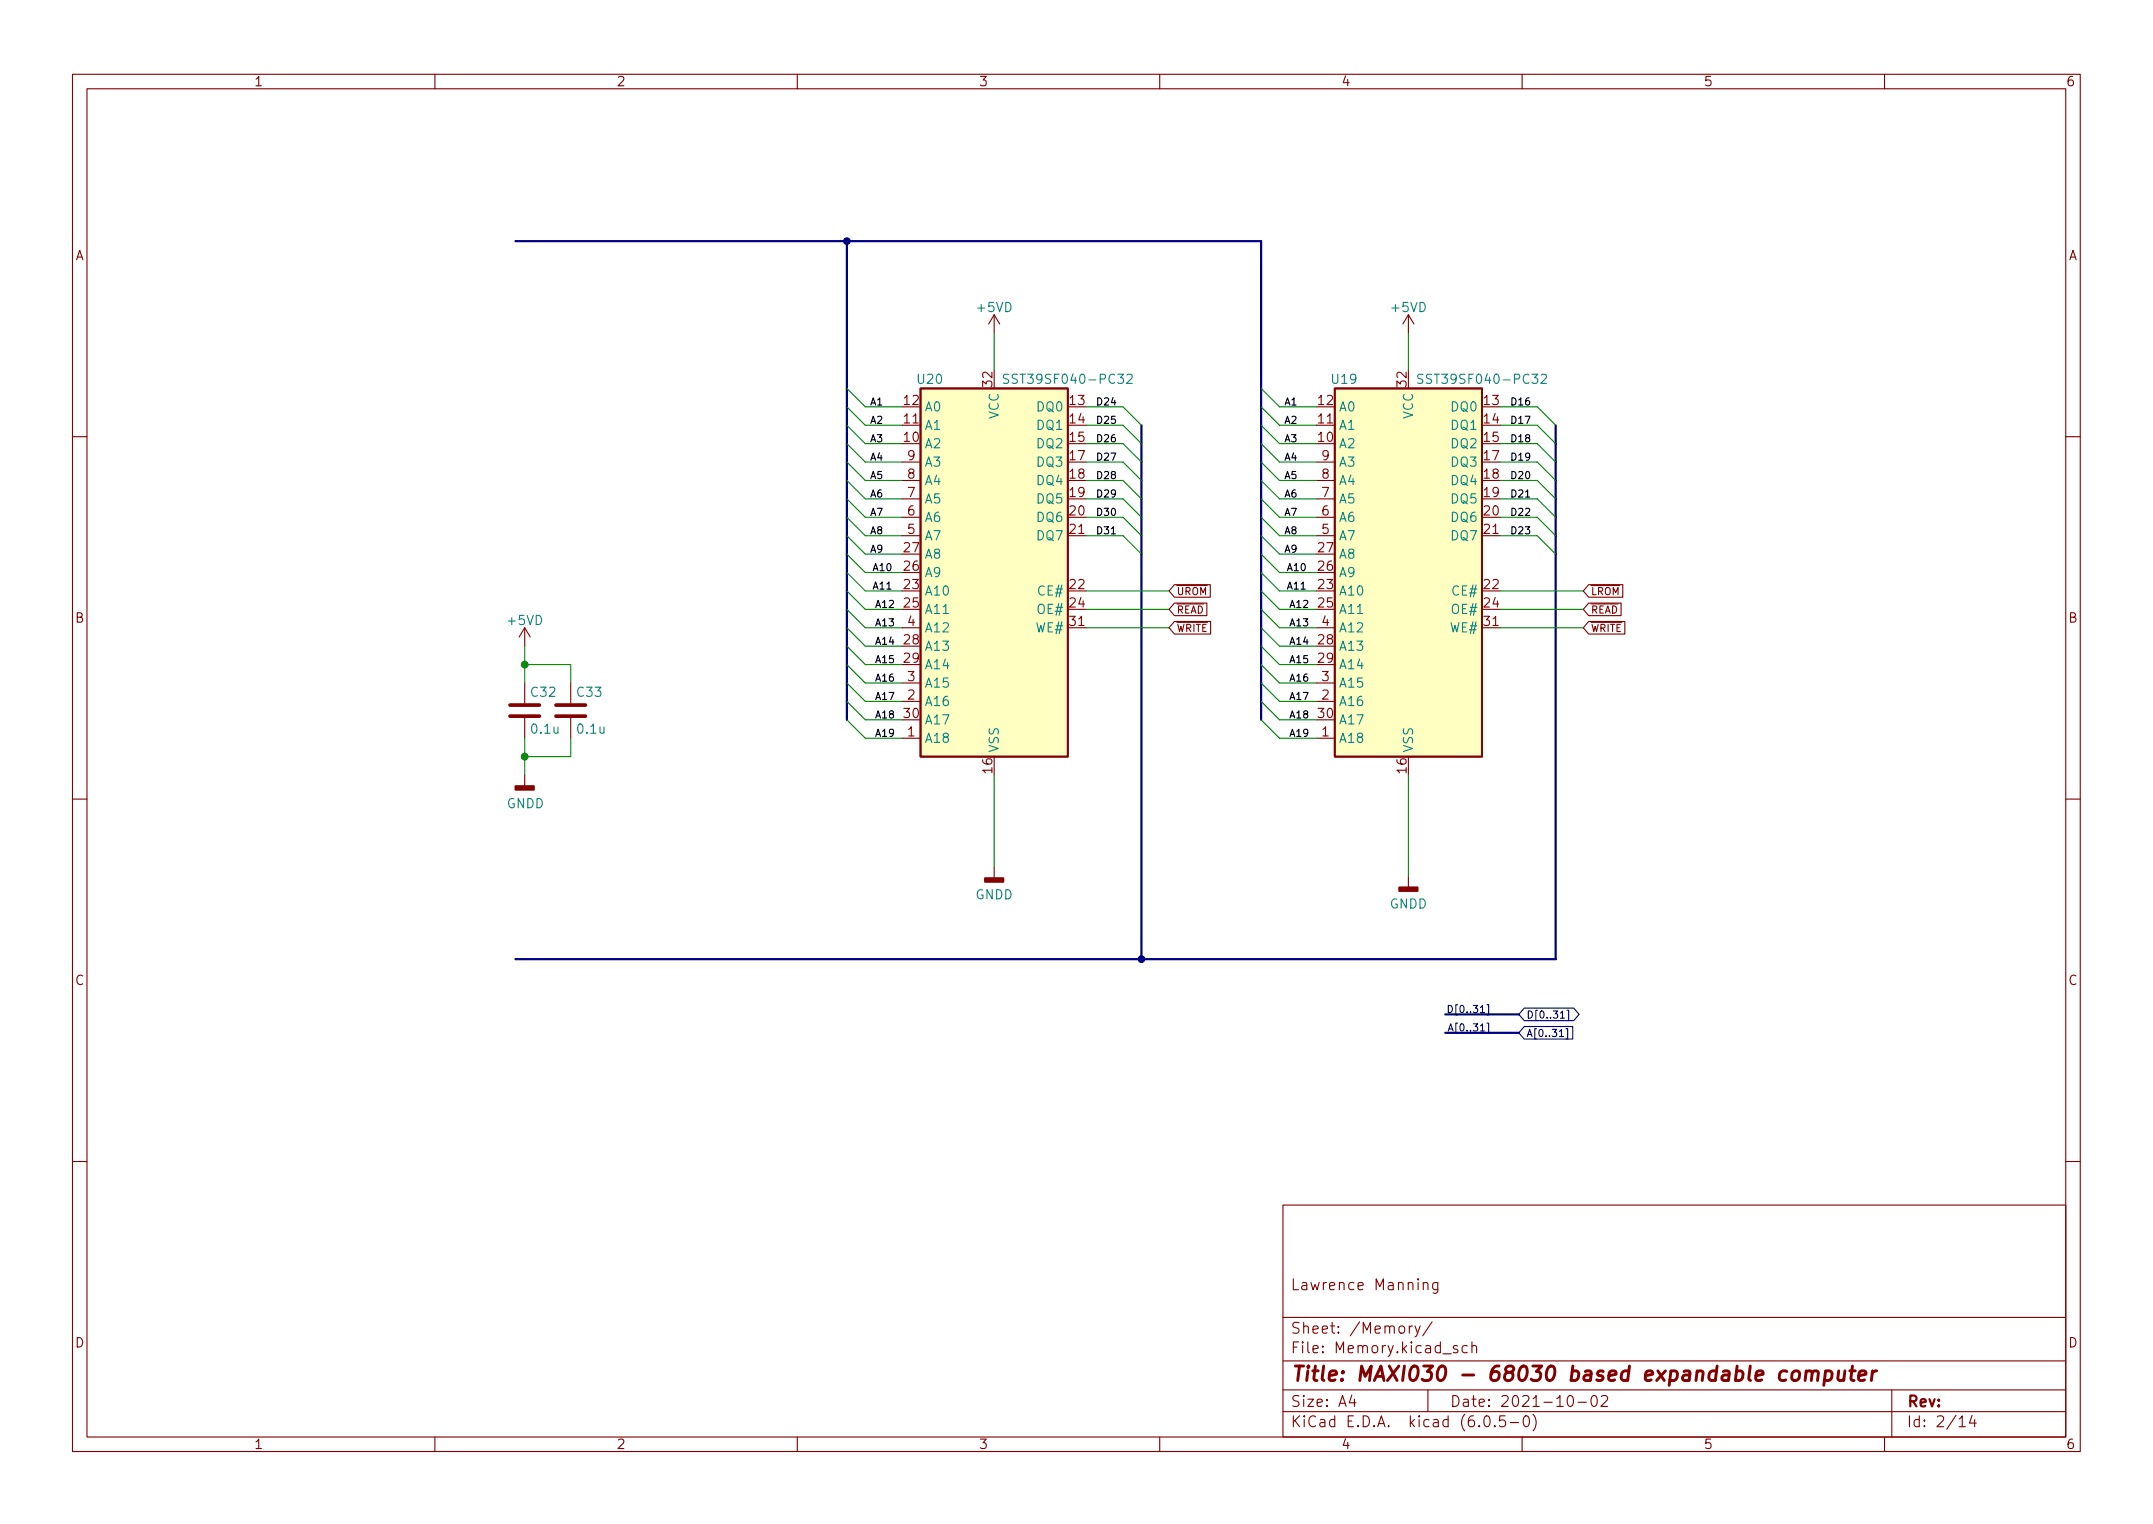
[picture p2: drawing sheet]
<svg xmlns="http://www.w3.org/2000/svg" width="297mm" height="210mm" viewBox="0 0 297 210" stroke-linecap="round" stroke-linejoin="round" font-family="sans-serif">
<g fill="none" stroke="#840000" stroke-width=".15">
<path d="M10 10.2h277v190.1h-277zM12 12.2h273v186.1h-273zM60 10.2v2M110 10.2v2M160 10.2v2M210 10.2v2M260 10.2v2M124.5 58.7h2.5M137.2 43.4v2.6M137.2 43.4l-.8 1.3M137.2 43.4l.7 1.3M181.6 58.7h2.5"/>
<path d="M194.3 43.4v2.6M194.3 43.4l-.8 1.3M194.3 43.4l.8 1.3M10 60.2h2M124.5 73.9h2.5M124.5 71.4h2.5M124.5 68.8h2.5M124.5 66.3h2.5M124.5 63.7h2.5M147.3 73.9h2.6M181.6 73.9h2.5M181.6 71.4h2.5"/>
<path d="M181.6 68.8h2.5M181.6 66.3h2.5M181.6 63.7h2.5M204.5 73.9h2.5M285 60.2h2M72.4 86.6l-.8 1.3M72.4 86.6v2.5M72.4 94.2v2.8M72.4 99.1v2.7M72.4 86.6l.8 1.3M78.7 94.2v2.8M78.7 99.1v2.7"/>
<path d="M124.5 96.8h2.5M124.5 94.2h2.5M124.5 86.6h2.5M147.3 86.6h2.6M162 85.7h5v1.8h-5l-.7-.9zM162 83.2h4.5v1.7h-4.5l-.7-.8zM162 80.7h5v1.7h-5l-.7-.9zM181.6 96.8h2.5M181.6 94.2h2.5M181.6 86.6h2.5M204.5 86.6h2.5M219.2 80.7h4.7v1.7h-4.7l-.8-.9z"/>
<path d="M219.2 85.7h5v1.8h-5l-.8-.9zM219.2 83.2h4.5v1.7h-4.5l-.8-.8zM10 110.2h2M72.4 106.9v1.6M124.5 101.8h2.5M137.2 119.6v1.6M181.6 101.8h2.5M285 110.2h2M194.3 120.9v1.5M10 160.2h2M177 166.3h108v32h-108zM196.4 177.1a.37 .37 0 0 1 .6 0v.8"/>
<path d="M196.4 176.9v1M198.4 176.9v1.2a.41 .41 0 0 1-.7 .3M198.4 177l-.5-.1-.3 .3v.4l.2 .3h.1h.5M285 160.2h2M60 198.3v2M110 198.3v2M160 198.3v2M177 194.8h108M177 191.8h108M177 187.8h108M177 181.8h108M186.5 192.5l-.4 1h1"/>
<path d="M186.9 193v1M194.4 182.9v1M194.9 182.9l-.3 .1-.2 .2M195.2 182.9l.4 1M195.9 182.9l-.5 1.4-.2 .1M197 191.8v3M197.6 182.4l-1.3 1.9M201.1 185.7l-.4-.1-.2 .2 .1 .3 .5 .1v.1v.3h-.2h-.4M202.4 185.7l-.4-.1-.3 .3v.4l.2 .3h.1h.4M203.1 185.8a.37 .37 0 0 1 .6 0v.8M203.1 185.1v1.5M204.9 195.4a.36 .36 0 0 1 .6 .2 .77 .77 0 0 1-.4 1.2 1 1 0 0 1-.2-1.4z"/>
<path d="M206.2 196.7l.1 .1h-.1h-.1l.1-.1v.1M207.6 195.3h-.7v.7l.2-.1 .5 .1 .1 .2-.1 .5-.2 .1h-.3l-.2-.1M208.4 196.3h1.1M210 198.3v2M210.4 195.4a.36 .36 0 0 1 .5 .2 .77 .77 0 0 1-.4 1.2 1 1 0 0 1-.1-1.4zM211.5 195.1a1.72 1.72 0 0 1 0 2.3M216.4 192.6a.36 .36 0 0 1 .6 .2 .77 .77 0 0 1-.4 1.2 1 1 0 0 1-.2-1.4zM217.7 193.5h1.2M219.7 192.6a.36 .36 0 0 1 .6 .2 .77 .77 0 0 1-.4 1.2 1 1 0 0 1-.2-1.4zM220.9 192.7l.2-.2 .5 .1a.41 .41 0 0 1 .1 .6l-.8 .8h.9M260 198.3v2M261 191.8v6.5"/>
<path d="M270.3 195.8l.4-.5v1.5M270.3 196.8h.9M272.1 195.3l-.4 1h.9M272.4 195.8v1"/>
</g>
<g fill="none" stroke="#840000" stroke-width=".4">
<path d="M247.4 189.3a.52 .52 0 0 1 .5-.2 .52 .52 0 0 1 .4 .4l-.1 .6a.55 .55 0 0 1-.5 .4 .55 .55 0 0 1-.5-.4l.1-.6zM249.2 189.3a.49 .49 0 0 1 .8 .1l-.1 1.1M249.2 189.1l-.2 1.4M250 189.4a.5 .5 0 0 1 .8-.2l.1 .2-.1 1.1M251.9 189.2l.2-.1 .5 .1 .2 .3-.1 .6a.66 .66 0 0 1-1 .3M251.9 189.1l-.3 2M253.7 189.1l-.2 1.1 .1 .2a.57 .57 0 0 0 .8-.1M254.5 189.1l-.1 1.4M255.2 189.1h.8M255.6 188.5l-.2 1.7v.2l.4 .1M256.5 189.8l.9-.2v-.4l-.6-.1-.3 .3-.1 .8 .1 .2 .2 .1 .5-.1M258.3 189.1l-.1 1.4"/>
<path d="M258.9 189.1a.59 .59 0 0 0-.6 .4"/>
</g>
<path d="M70.4 98.8h4M70.4 97.3h4M76.7 98.8h4.1M76.7 97.3h4.1" fill="none" stroke="#840000" stroke-width=".51"/>
<g fill="#840000" stroke="#840000" stroke-width=".25">
<path d="M135.9 121.2h2.5v.5h-2.5z"/>
<path d="M193 122.4h2.6v.5h-2.6z"/>
<path d="M71.1 108.5h2.6v.5h-2.6z"/>
</g>
<g fill="#ffffc2" stroke="#ffffc2" stroke-width=".14">
<path d="M184.1 53.6h20.4v50.8h-20.4z"/>
<path d="M127 53.6h20.3v50.8h-20.3z"/>
</g>
<path d="M127 53.6h20.3v50.8h-20.3zM184.1 53.6h20.4v50.8h-20.4z" fill="none" stroke="#840000" stroke-width=".25"/>
<path d="M139.2 51.7l-.5-.1-.2 .1v.4l.5 .2 .2 .4-.3 .2-.5-.1M155.5 51.7l.2-.1h.3l.1 .1 .1 .3-.1 .2-.7 .7h.8M196.3 51.7l-.5-.1-.2 .1v.4l.6 .2 .1 .4-.2 .2-.5-.1M212.6 51.7l.2-.1h.3l.2 .1 .1 .3-.1 .2-.7 .7h.8" fill="none" stroke="#008484" stroke-width=".15"/>
<path d="M199.8 138.7a.5 .5 0 0 1 .6 .5 .5 .5 0 0 1-.6 .5zM210.3 139.1h6.8l.8 .8-.8 .9h-6.8l-.8-.9zM216.2 139.4h.2v1.4h-.2M199.8 142.2l.3-1 .4 1M199.9 142h.5M210.3 141.6h6.7v1.8h-6.7l-.8-.9zM215.1 143h.6M215.3 140.5h.6M216 141.9h.3v1.4h-.3" fill="none" stroke="#000084" stroke-width=".15"/>
<path d="M153.3 73.7h.6M210.5 68.6h.5" fill="none" stroke="#000" stroke-width=".15"/>
<path d="M71.1 33.3h102.9v66M116.8 33.3v66M157.5 58.7v73.6M214.6 58.7v73.6h-143.5M199.4 139.9h10.1M199.4 142.5h10.1" fill="none" stroke="#000084" stroke-width=".3"/>
<g fill="none" stroke="#008400" stroke-width=".15">
<path d="M116.8 58.7l2.6 2.5h5.1M116.8 56.1l2.6 2.6h5.1M116.8 53.6l2.6 2.5h5.1M137.2 46v5M149.9 58.7h5l2.6 2.5M149.9 56.1h5l2.6 2.6M174 58.7l2.5 2.5h5.1M174 56.1l2.5 2.6h5.1M174 53.6l2.5 2.5h5.1M194.3 46v5M207 58.7h5.1l2.5 2.5M207 56.1h5.1l2.5 2.6"/>
<path d="M116.8 73.9l2.6 2.5h5.1M116.8 71.4l2.6 2.5h5.1M116.8 76.4l2.6 2.6h5.1M116.8 61.2l2.6 2.5h5.1M116.8 66.3l2.6 2.5h5.1M116.8 63.7l2.6 2.6h5.1M116.8 68.8l2.6 2.6h5.1M116.8 79l2.6 2.5h5.1M149.9 73.9h5l2.6 2.5M149.9 61.2h5l2.6 2.5M149.9 63.7h5l2.6 2.6M149.9 68.8h5l2.6 2.6"/>
<path d="M149.9 66.3h5l2.6 2.5M149.9 71.4h5l2.6 2.5M174 73.9l2.5 2.5h5.1M174 71.4l2.5 2.5h5.1M174 76.4l2.5 2.6h5.1M174 61.2l2.5 2.5h5.1M174 66.3l2.5 2.5h5.1M174 63.7l2.5 2.6h5.1M174 68.8l2.5 2.6h5.1M174 79l2.5 2.5h5.1M207 73.9h5.1l2.5 2.5M207 61.2h5.1l2.5 2.5"/>
<path d="M207 63.7h5.1l2.5 2.6M207 68.8h5.1l2.5 2.6M207 66.3h5.1l2.5 2.5M207 71.4h5.1l2.5 2.5M72.4 89.1v5.1M72.4 91.7h6.3v2.5M116.8 89.1l2.6 2.6h5.1M116.8 99.3l2.6 2.5h5.1M116.8 81.5l2.6 2.6h5.1M116.8 84.1l2.6 2.5h5.1M116.8 86.6l2.6 2.5h5.1M116.8 96.8l2.6 2.5h5.1"/>
<path d="M116.8 94.2l2.6 2.6h5.1M116.8 91.7l2.6 2.5h5.1M149.9 84.1h11.4M149.9 86.6h11.4M149.9 81.5h11.4M174 89.1l2.5 2.6h5.1M174 99.3l2.5 2.5h5.1M174 81.5l2.5 2.6h5.1M174 84.1l2.5 2.5h5.1M174 86.6l2.5 2.5h5.1M174 96.8l2.5 2.5h5.1M174 94.2l2.5 2.6h5.1"/>
<path d="M174 91.7l2.5 2.5h5.1M207 84.1h11.4M207 86.6h11.4M207 81.5h11.4M72.4 101.8v5.1M78.7 101.8v2.6h-6.3M137.2 106.9v12.7M194.3 106.9v14"/>
</g>
<g fill="#000084" stroke="#000084" stroke-width=".15">
<circle cx="157.5" cy="132.3" r=".46"/>
<circle cx="116.8" cy="33.3" r=".46"/>
</g>
<g fill="#008400" stroke="#008400" stroke-width=".15">
<circle cx="72.4" cy="104.4" r=".46"/>
<circle cx="72.4" cy="91.7" r=".46"/>
</g>
<text font-size="2.8" fill="#840000" x="178" y="190.6">Title: MAXI030 - 68030 based expandable computer</text>
<g font-size="2.1" fill="#840000">
<text x="178" y="178">Lawrence Manning</text>
<text x="178" y="184">Sheet: /Memory/</text>
<text x="178" y="186.7">File: Memory.kicad_sch</text>
<text x="178" y="196.9">KiCad E.D.A. kicad (6.0.5-0)</text>
<text x="178" y="194.1">Size: A4</text>
<text x="200" y="194.1">Date: 2021-10-02</text>
<text x="263" y="194.1">Rev:</text>
<text x="263" y="196.9">Id: 2/14</text>
</g>
<g font-size="1.8" fill="#840000">
<text x="35" y="11.9">1</text>
<text x="85" y="11.9">2</text>
<text x="135" y="11.9">3</text>
<text x="185" y="11.9">4</text>
<text x="235" y="11.9">5</text>
<text x="285" y="11.9">6</text>
<text x="10.3" y="35.9">A</text>
<text x="285.3" y="35.9">A</text>
<text x="136.9" y="53.3" transform="rotate(-90 136.9 53.3)">32</text>
<text x="194.1" y="53.3" transform="rotate(-90 194.1 53.3)">32</text>
<text x="124.7" y="58.4">11</text>
<text x="124.7" y="55.9">12</text>
<text x="147.6" y="55.9">13</text>
<text x="147.6" y="58.4">14</text>
<text x="181.9" y="58.4">11</text>
<text x="181.9" y="55.9">12</text>
<text x="204.8" y="55.9">13</text>
<text x="204.8" y="58.4">14</text>
<text x="124.7" y="61">10</text>
<text x="125.2" y="63.5">9</text>
<text x="147.6" y="61">15</text>
<text x="147.6" y="63.5">17</text>
<text x="181.9" y="61">10</text>
<text x="182.4" y="63.5">9</text>
<text x="204.8" y="61">15</text>
<text x="204.8" y="63.5">17</text>
<text x="125.2" y="71.1">6</text>
<text x="125.2" y="68.6">7</text>
<text x="125.2" y="66">8</text>
<text x="147.6" y="66">18</text>
<text x="147.6" y="68.6">19</text>
<text x="147.6" y="71.1">20</text>
<text x="182.4" y="71.1">6</text>
<text x="182.4" y="68.6">7</text>
<text x="182.4" y="66">8</text>
<text x="204.8" y="66">18</text>
<text x="204.8" y="68.6">19</text>
<text x="204.8" y="71.1">20</text>
<text x="124.7" y="76.2">27</text>
<text x="125.2" y="73.7">5</text>
<text x="147.6" y="73.7">21</text>
<text x="181.9" y="76.2">27</text>
<text x="182.4" y="73.7">5</text>
<text x="204.8" y="73.7">21</text>
<text x="124.7" y="81.3">23</text>
<text x="124.7" y="83.8">25</text>
<text x="124.7" y="78.7">26</text>
<text x="147.6" y="81.3">22</text>
<text x="147.6" y="83.8">24</text>
<text x="181.9" y="81.3">23</text>
<text x="181.9" y="83.8">25</text>
<text x="181.9" y="78.7">26</text>
<text x="204.8" y="81.3">22</text>
<text x="204.8" y="83.8">24</text>
<text x="10.3" y="85.9">B</text>
<text x="124.7" y="88.9">28</text>
<text x="125.2" y="86.4">4</text>
<text x="147.6" y="86.4">31</text>
<text x="181.9" y="88.9">28</text>
<text x="182.4" y="86.4">4</text>
<text x="204.8" y="86.4">31</text>
<text x="285.3" y="85.9">B</text>
<text x="124.7" y="91.4">29</text>
<text x="125.2" y="94">3</text>
<text x="181.9" y="91.4">29</text>
<text x="182.4" y="94">3</text>
<text x="124.7" y="99.1">30</text>
<text x="125.2" y="101.6">1</text>
<text x="125.2" y="96.5">2</text>
<text x="181.9" y="99.1">30</text>
<text x="182.4" y="101.6">1</text>
<text x="182.4" y="96.5">2</text>
<text x="136.9" y="106.6" transform="rotate(-90 136.9 106.6)">16</text>
<text x="194.1" y="106.6" transform="rotate(-90 194.1 106.6)">16</text>
<text x="10.3" y="135.9">C</text>
<text x="285.3" y="135.9">C</text>
<text x="10.3" y="185.9">D</text>
<text x="285.3" y="185.9">D</text>
<text x="35" y="199.9">1</text>
<text x="85" y="199.9">2</text>
<text x="135" y="199.9">3</text>
<text x="185" y="199.9">4</text>
<text x="235" y="199.9">5</text>
<text x="285" y="199.9">6</text>
</g>
<g font-size="1.8" fill="#008484">
<text x="134.9" y="43">+5VD</text>
<text x="192.1" y="43">+5VD</text>
<text x="126.6" y="53">U20</text>
<text x="139.5" y="53">SST39SF040-PC32</text>
<text x="183.8" y="53">U19</text>
<text x="196.7" y="53">SST39SF040-PC32</text>
<text x="127.5" y="59.3">A1</text>
<text x="127.5" y="56.8">A0</text>
<text x="137.8" y="57.8" transform="rotate(-90 137.8 57.8)">VCC</text>
<text x="143.2" y="56.8">DQ0</text>
<text x="143.2" y="59.3">DQ1</text>
<text x="184.7" y="59.3">A1</text>
<text x="184.7" y="56.8">A0</text>
<text x="194.9" y="57.8" transform="rotate(-90 194.9 57.8)">VCC</text>
<text x="200.3" y="56.8">DQ0</text>
<text x="200.3" y="59.3">DQ1</text>
<text x="127.5" y="61.8">A2</text>
<text x="127.5" y="64.4">A3</text>
<text x="143.2" y="61.8">DQ2</text>
<text x="143.2" y="64.4">DQ3</text>
<text x="184.7" y="61.8">A2</text>
<text x="184.7" y="64.4">A3</text>
<text x="200.3" y="61.8">DQ2</text>
<text x="200.3" y="64.4">DQ3</text>
<text x="127.5" y="69.5">A5</text>
<text x="127.5" y="66.9">A4</text>
<text x="143.2" y="66.9">DQ4</text>
<text x="143.2" y="69.5">DQ5</text>
<text x="184.7" y="69.5">A5</text>
<text x="184.7" y="66.9">A4</text>
<text x="200.3" y="66.9">DQ4</text>
<text x="200.3" y="69.5">DQ5</text>
<text x="127.5" y="77.1">A8</text>
<text x="127.5" y="74.5">A7</text>
<text x="127.5" y="72">A6</text>
<text x="143.2" y="72">DQ6</text>
<text x="143.2" y="74.5">DQ7</text>
<text x="184.7" y="77.1">A8</text>
<text x="184.7" y="74.5">A7</text>
<text x="184.7" y="72">A6</text>
<text x="200.3" y="72">DQ6</text>
<text x="200.3" y="74.5">DQ7</text>
<text x="127.5" y="82.2">A10</text>
<text x="127.5" y="79.6">A9</text>
<text x="143.4" y="82.2">CE#</text>
<text x="184.7" y="82.2">A10</text>
<text x="184.7" y="79.6">A9</text>
<text x="200.5" y="82.2">CE#</text>
<text x="70.2" y="86.2">+5VD</text>
<text x="127.5" y="84.7">A11</text>
<text x="127.5" y="89.8">A13</text>
<text x="127.5" y="87.2">A12</text>
<text x="143" y="87.2">WE#</text>
<text x="143.3" y="84.7">OE#</text>
<text x="184.7" y="84.7">A11</text>
<text x="184.7" y="89.8">A13</text>
<text x="184.7" y="87.2">A12</text>
<text x="200.1" y="87.2">WE#</text>
<text x="200.4" y="84.7">OE#</text>
<text x="127.5" y="92.3">A14</text>
<text x="127.5" y="94.9">A15</text>
<text x="184.7" y="92.3">A14</text>
<text x="184.7" y="94.9">A15</text>
<text x="73.3" y="96.1">C32</text>
<text x="73.4" y="101.2">0.1u</text>
<text x="79.7" y="96.1">C33</text>
<text x="79.8" y="101.2">0.1u</text>
<text x="127.5" y="97.4">A16</text>
<text x="127.5" y="99.9">A17</text>
<text x="184.7" y="97.4">A16</text>
<text x="184.7" y="99.9">A17</text>
<text x="127.5" y="102.5">A18</text>
<text x="137.8" y="103.9" transform="rotate(-90 137.8 103.9)">VSS</text>
<text x="184.7" y="102.5">A18</text>
<text x="194.9" y="103.9" transform="rotate(-90 194.9 103.9)">VSS</text>
<text x="69.9" y="111.5">GNDD</text>
<text x="134.6" y="124.1">GNDD</text>
<text x="191.7" y="125.3">GNDD</text>
</g>
<g font-size="1.4">
<text x="120.2" y="55.9">A1</text>
<text x="120.2" y="58.5">A2</text>
<text x="151.1" y="55.9">D24</text>
<text x="151.1" y="58.5">D25</text>
<text x="177.3" y="58.5">A2</text>
<text x="177.3" y="55.9">A1</text>
<text x="208.3" y="55.9">D16</text>
<text x="208.3" y="58.5">D17</text>
<text x="120.2" y="61">A3</text>
<text x="120.2" y="63.5">A4</text>
<text x="151.1" y="63.5">D27</text>
<text x="151.1" y="61">D26</text>
<text x="177.3" y="61">A3</text>
<text x="177.3" y="63.5">A4</text>
<text x="208.3" y="63.5">D19</text>
<text x="208.3" y="61">D18</text>
<text x="120.2" y="66.1">A5</text>
<text x="120.2" y="71.2">A7</text>
<text x="120.2" y="68.6">A6</text>
<text x="151.1" y="66.1">D28</text>
<text x="151.1" y="68.6">D29</text>
<text x="151.1" y="71.2">D30</text>
<text x="177.3" y="66.1">A5</text>
<text x="177.3" y="68.6">A6</text>
<text x="177.3" y="71.2">A7</text>
<text x="208.3" y="71.2">D22</text>
<text x="208.3" y="68.6">D21</text>
<text x="208.3" y="66.1">D20</text>
<text x="120.2" y="76.2">A9</text>
<text x="120.2" y="73.7">A8</text>
<text x="151.1" y="73.7">D31</text>
<text x="177.3" y="73.7">A8</text>
<text x="177.3" y="76.2">A9</text>
<text x="208.3" y="73.7">D23</text>
<text x="120.6" y="83.9">A12</text>
<text x="120.7" y="81.3">A11</text>
<text x="120.7" y="78.8">A10</text>
<text x="177.8" y="83.9">A12</text>
<text x="177.8" y="81.3">A11</text>
<text x="177.8" y="78.8">A10</text>
<text x="120.6" y="86.4">A13</text>
<text x="120.6" y="88.9">A14</text>
<text x="177.8" y="88.9">A14</text>
<text x="177.8" y="86.4">A13</text>
<text x="120.6" y="94">A16</text>
<text x="120.6" y="91.5">A15</text>
<text x="177.8" y="91.5">A15</text>
<text x="177.8" y="94">A16</text>
<text x="120.6" y="96.6">A17</text>
<text x="120.6" y="99.1">A18</text>
<text x="120.6" y="101.6">A19</text>
<text x="177.8" y="99.1">A18</text>
<text x="177.8" y="101.6">A19</text>
<text x="177.8" y="96.6">A17</text>
</g>
<g font-size="1.4" fill="#840000">
<text x="162.3" y="82.1">~{UROM}</text>
<text x="219.4" y="82.1">~{LROM}</text>
<text x="162.3" y="87.2">~{WRITE}</text>
<text x="162.3" y="84.6">~{READ}</text>
<text x="219.4" y="87.2">~{WRITE}</text>
<text x="219.4" y="84.6">~{READ}</text>
</g>
<g font-size="1.4" fill="#000084">
<text x="200.8" y="142.3">A[0..31]</text>
<text x="200.8" y="139.7">D[0..31]</text>
<text x="210.5" y="143.1">A[0..31]</text>
<text x="210.5" y="140.5">D[0..31]</text>
</g>
</svg>
